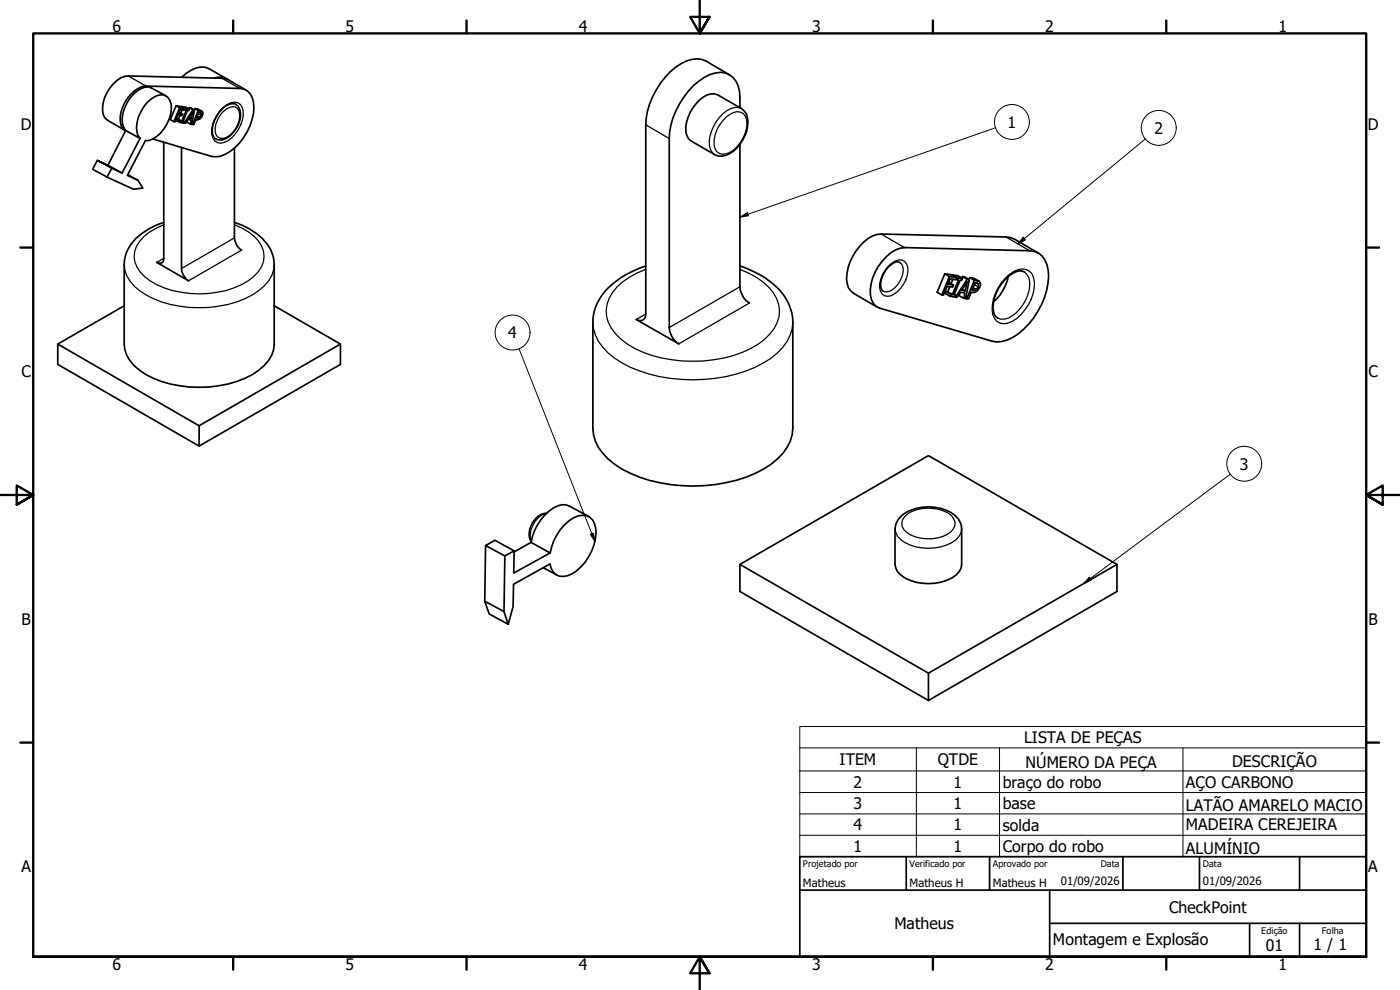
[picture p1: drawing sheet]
<svg xmlns="http://www.w3.org/2000/svg" width="420mm" height="297mm" viewBox="0 0 420 297" stroke-linecap="round" stroke-linejoin="round" font-family="sans-serif">
<g fill="none" stroke="#000" stroke-width=".38">
<path d="M38.5 22.8l5.3 3M59.1 35.3l.1 .1M59.1 32.7l1.1 .6M59.5 34.1l.8 .6M60 33.8l.4 .2M66.6 23.5l5.3 3M66.9 32.2a4 4 0 0 1 5.2-.9 5.4 5.4 0 0 1 .2 6.1 8.3 8.3 0 0 1-6.1 5.6 2.71 2.71 0 0 1-2.6-2.6 10 10 0 0 1 3.3-8.2zM67 33.5a3.8 3.8 0 0 1 3.8-1.3 3.2 3.2 0 0 1 1 3.7 7.2 7.2 0 0 1-4.8 5.6 2.06 2.06 0 0 1-2.4-2 7.7 7.7 0 0 1 2.4-6zM193.8 37.5l7.1 4.1M217.8 35.2a4.4 4.4 0 0 1 5.2-1.2 4.6 4.6 0 0 1 1 4.5 10.3 10.3 0 0 1-6.2 7.7 2.76 2.76 0 0 1-3.5-2.8 10.7 10.7 0 0 1 3.5-8.2zM222.5 32.6a5.8 5.8 0 0 0-6.5 2.6 12 12 0 0 0-3.1 8.5l.3 1.2 .6 .9 .7 .6M37.3 79.4a11.2 11.2 0 0 0 6.6 9.1 35.1 35.1 0 0 0 31.8 0 12.9 12.9 0 0 0 6.4-7.5l.2-1.6"/>
<path d="M49.1 67.4a15.4 15.4 0 0 0-8.1 6.4 7.4 7.4 0 0 0 2.4 9.2 26.9 26.9 0 0 0 21.9 4.7 19.9 19.9 0 0 0 12.2-6.1 7.3 7.3 0 0 0-1.3-10.7l-1.7-1.3-4.1-2.2M49.1 77.5l-2 1.2M70.4 71.4l-15.9 9.2M72.5 75l-15.9 9.3M264.4 70.2l7.1 4.1M266.6 79.8a4 4 0 0 1 4.9-1.4 5.7 5.7 0 0 1-.4 6.9 8 8 0 0 1-3.9 3.5 2.45 2.45 0 0 1-3.2-2.6 9.6 9.6 0 0 1 2.6-6.4zM270 78.7a2.91 2.91 0 0 1 1 3.4 7.4 7.4 0 0 1-4.4 5.4l-.9 .1-.7-.2M301.9 71.1l7.1 4.1M177.9 96.6a13.5 13.5 0 0 0 6.6 10.9 42.2 42.2 0 0 0 26.8 6.3 36.9 36.9 0 0 0 22-7.9 13.1 13.1 0 0 0 4.6-9.3M193.8 80.8a18.5 18.5 0 0 0-11 8.7 9.3 9.3 0 0 0 2 10.7 25.1 25.1 0 0 0 13.8 7.2 41.5 41.5 0 0 0 26.7-2.8 15.1 15.1 0 0 0 8.5-9.6 10.9 10.9 0 0 0-4.9-10.4l-2-1.4-4.8-2.4M193.8 94.2l-2.9 1.7M222.1 86l-21.2 12.3"/>
<path d="M224.9 90.9l-21.2 12.3M291.8 86.9l.2 .2M291.9 83.4l1.5 .9M292.4 85.4l1.2 .7M293.1 84.9l.5 .3M301.8 83.4a6.8 6.8 0 0 1 6.2-2.5 3.8 3.8 0 0 1 2.5 3.9 13.3 13.3 0 0 1-8 12.2 3.6 3.6 0 0 1-4.7-3.9 13.6 13.6 0 0 1 4-9.7zM307.4 81.6a4.7 4.7 0 0 1 1.5 5.4 12.6 12.6 0 0 1-6.4 8.5l-2.2 .2-.9-.3M164 154.1a5.7 5.7 0 0 0-4.2 3.8 5.4 5.4 0 0 0-.4 4.4M268.6 158.7a5 5 0 0 0 3 4.1 14.9 14.9 0 0 0 15.4-.9l1.4-2.1 .2-1.1M271.5 155.1a11.4 11.4 0 0 1 13.1-1.1 3.4 3.4 0 0 1 2.1 3.3 3.4 3.4 0 0 1-2.4 3 12.1 12.1 0 0 1-12.1-.5 3 3 0 0 1-.7-4.7z"/>
</g>
<g fill="none" stroke="#000" stroke-width=".51">
<path d="M37.7 39.2a3.7 3.7 0 0 1-1.6-3.9 11.1 11.1 0 0 1 6.6-9.3l29.2 .5a4.3 4.3 0 0 1 4.2 4.2 16.3 16.3 0 0 1-10.1 16.2h-2.6l-17.5-5.2M49.8 28.8l-4.3-2.4a4 4 0 0 0-4.4 1 11.5 11.5 0 0 0-4.3 9.7l.9 2.1M52.8 31.7l1.1 .6M53.1 35.7l1.1 .7M53.5 35.8l1 .6M53.7 33.6l1.1 .6M53.9 32.3l1.7 .3-.3 .5-1.3-.2-.4 1.1 1.2 .2-.2 .5-1.3-.2-.8 2.1-.3-.1zM54 34.7l-.5 1.1-.4-.1-.1 .5 1 .6M54.5 23.2a9 9 0 0 1 7.1-3l1.1 .4 5.4 3.1M54.7 32.1l1.1 .1 1 .6M54.7 32.9l-.5 1.1M54.7 32l1.1 .6"/>
<path d="M55 36.3l.2 .2M55.4 32.9l.2 .2M55.6 32.6l-1.1-.6-1.7-.3-1.7 4.2 1.1 .6M55.8 32.6l1 .2-.2 .4-.3-.1-1.4 3.3 .3 .1-.1 .4-1.1-.1 .2-.4h.3l1.4-3.3h-.3zM56.2 36.1l-.1 .5 1 .7 .3-1.2-1.1-.2-.7 1.1-.4-.1M56.6 32.7l.2-.4 .5 .1 1.1 .6-.9 4.3h-.4M56.8 35.2l.7 .3 .3-2-1.2 1.9 .9 .1M56.8 32.3l1.6 .7M57.9 32.9l-2.8 4M58.3 33l.2-.4 2.1 .8M58.5 32.6l1 .6-1.7 4.1-.3-.1M59.2 34.8l.7 .4"/>
<path d="M59.5 33.2l1.1 .3a1.75 1.75 0 0 1-1.8 2.4l-.6 1.5-.4-.1M59.7 33.7l.5 .1a1.03 1.03 0 0 1-.1 1.2 1.03 1.03 0 0 1-1.1 .4zM64.3 23.4a4.4 4.4 0 0 1 4 .5M66.4 32.9a3.9 3.9 0 0 1 4.3-1.6 4.7 4.7 0 0 1 .8 6.1l-.5 1a6.2 6.2 0 0 1-5.5 3.6 2.81 2.81 0 0 1-1.7-3.8 11.1 11.1 0 0 1 2.6-5.3zM73.9 27l-5.3-3-2-.5-28.1-.7a8.3 8.3 0 0 0-6.4 4.9 7.8 7.8 0 0 0-.5 7.8l6 3.7M210 30a5 5 0 0 1 5.5-1.5l7 4.1a4.8 4.8 0 0 1 1.8 5.4 11.3 11.3 0 0 1-6.4 8.6l-2.3 .2-8.1-4.5a4.7 4.7 0 0 1-1.5-5.4 13.3 13.3 0 0 1 4-6.9zM218.9 22.5l-7-4.2a8.7 8.7 0 0 0-9.1 1.9 24.1 24.1 0 0 0-9 17.3v56.7a1.77 1.77 0 0 1-.9 1.8 1.77 1.77 0 0 1-2-.1l12.8 7.3a6 6 0 0 1-2.8-4.9v-56.7a23.6 23.6 0 0 1 10.6-18.4 7.8 7.8 0 0 1 7.4-.7 7.1 7.1 0 0 1 3.2 6.8v3M29.2 48.1l-1.4 2.7 4.3 2.3M32.4 49.6l-3.2-1.5 4.3 2.4M38.4 52.4l3 1.7M42 41.5a7.1 7.1 0 0 1 .2-7.9 8.3 8.3 0 0 1 6.4-5.2 3.4 3.4 0 0 1 2.8 4.2 11 11 0 0 1-6.7 9.5l-1.1 .1-5.4 10.4 3.2 1.5 1.5 2.3-2.9 .4-7.9-3.7M42 41.5l-5.4 10.4-3.1-1.4-1.4 2.6"/>
<path d="M42 41.5l-4.3-2.3-5.3 10.4 4.2 2.3M49.1 42.7v34.8a1.27 1.27 0 0 1-.6 1.4 1.27 1.27 0 0 1-1.4-.2l9.5 5.6a5 5 0 0 1-2.1-3.7v-36.4M70.4 44.4v27a4.8 4.8 0 0 0 2.1 3.6M222.1 43.3v42.7a6.4 6.4 0 0 0 2.8 4.9M49.1 66.7a17.9 17.9 0 0 0-10.9 8.5 10.1 10.1 0 0 0-.9 4.2v23.8a9.8 9.8 0 0 0 4.6 7.9 32.2 32.2 0 0 0 23.7 4.6 23.3 23.3 0 0 0 15-7.5l.9-1.6 .6-1.6 .2-1.8v-23.8a11.5 11.5 0 0 0-5.3-9.3l-4.2-2.5-2.4-.9M193.8 79.8a24.9 24.9 0 0 0-13.9 10 12.9 12.9 0 0 0-2 6.8v31.9a13.5 13.5 0 0 0 6.6 10.8 41.6 41.6 0 0 0 26.8 6.4 39.8 39.8 0 0 0 20.1-6.4 14 14 0 0 0 6.5-10.8v-31.9a15.7 15.7 0 0 0-7-12.3l-4.1-2.5-4.7-2M266.1 76.9a8.4 8.4 0 0 1 5.4-2.6l37.5 .9a5.9 5.9 0 0 1 5.6 5.9 22.5 22.5 0 0 1-10.7 20.2 8.2 8.2 0 0 1-6.2 1l-33.7-9.9a4.8 4.8 0 0 1-2.8-5.4 15.7 15.7 0 0 1 4.9-10.1zM270 78.7a2.13 2.13 0 0 0-2.7 .8 7.5 7.5 0 0 0-2.8 7.2l.5 .7M311.6 75.9l-7.1-4.1-1.2-.5-1.4-.2-37.5-.9a10.1 10.1 0 0 0-7.5 5.2 13.5 13.5 0 0 0-2.6 9.7l.3 1.2 1.6 1.7 7 4.1M37.3 91.7l-20 11.5M82.3 91.7l19.9 11.5v6.1l-42.4 24.5-42.5-24.5v-6.1l42.5 24.5v6.1M283.5 82.2l1.4 .8"/>
<path d="M283.9 87.5l1.5 .8M284.4 87.6l1.4 .8M284.7 84.7l1.4 .8M284.9 83l2.2 .3-.3 .6-1.6-.2-.7 1.6 1.6 .2-.2 .7-1.7-.3-1.1 2.7-.5-.1zM285.1 86l-.7 1.6-.5-.1-.2 .6 1.4 .8M285.9 82.6l1.5 .1 1.5 .9M285.9 83.8l-.5 1.3M286 82.5l1.4 .9M286.4 88.3l.4 .2M287 83.7l.2 .2M287.1 83.3l-1.4-.8-2.2-.3-2.3 5.5 1.4 .8M287.4 83.4l1.5 .2-.3 .5h-.4l-1.9 4.3 .5 .1-.3 .6-1.4-.2 .3-.6 .4 .1 1.9-4.4-.5-.1z"/>
<path d="M288 88l-.2 .7 1.5 .8 .3-1.6-1.4-.2-1 1.5-.4-.1M288.5 83.4l.4-.4h.5l1.5 .9-1.1 5.7-.5-.1M288.8 86.7l.9 .6 .6-2.7-1.7 2.5 1.1 .2M288.9 83l1.4 .8 .6 .1M290.3 83.8l-3.5 5.3-.2-.1M290.8 83.8l.2-.5 .9 .1 2 1M291 83.3l1.4 .8-2.3 5.5-.3-.1M292 86.3l1 .6M292.4 84.1l1.5 .3a2.28 2.28 0 0 1-1.5 3.3h-.9l-.9 2-.5-.1M292.7 84.8a.79 .79 0 0 1 1 .8 1.54 1.54 0 0 1-2 1.4zM302.6 83a14 14 0 0 1-4.4 7.5M307.4 81.6a3.2 3.2 0 0 0-3.5 .4 12.4 12.4 0 0 0-5.8 11.3l.3 1 1 1.1"/>
<path d="M102.2 103.2l-42.4 24.5M164 154a6.4 6.4 0 0 0-5.2 6.6l.3 1.2 .3 .6M176.7 155l-5.8-3.1a4.7 4.7 0 0 0-4.8 .5 15.4 15.4 0 0 0-6.7 10.3M270.7 154.6a13.7 13.7 0 0 1 15.9 0 5.6 5.6 0 0 1 2 4.1v10.6a4.9 4.9 0 0 1-2.9 4.1 14.9 14.9 0 0 1-15.4-.9l-.9-.9-.8-2.3 .1-11.4a5.8 5.8 0 0 1 2-3.3zM145.7 163.7l-.2 16.7M154.3 165.6l5.1-2.9 5.7 3.2M154.3 165.3l-5.8-3.2-2.8 1.6 5.8 3.1M163.1 170.4l4 2.1M165.1 165.9a14.6 14.6 0 0 1 8.3-11.1 3.9 3.9 0 0 1 5.4 3.6 14.8 14.8 0 0 1-8.4 14.3 3.9 3.9 0 0 1-5.4-3.5l-10.9 6.1-.1 6.7-1.5 5.3-1.2-3.8 .2-16.7M165.1 165.9l-10.9 6 .1-6.6-2.8 1.5M222.1 169.3l56.5-32.6 56.6 32.6v8.2l-56.6 32.7-56.5-32.7v-8.2l56.5 32.7v8.2M335.2 169.3l-56.6 32.7"/>
<path d="M151.3 183.5l-5.8-3.1 1.3 3.8 5.7 3.1"/>
</g>
<g fill="none" stroke="#000" stroke-width=".3">
<path d="M298.8 38.3l-76.7 26.8M343.7 41.7l-38.3 31.5M222.1 65.1l2.2-1.3 .3 1zM307.1 71.2l.6 .8-2.3 1.2zM155.8 104.6l22.8 57.9M369.2 142.3l-44 32.8M177.2 160.3l.9-.3 .5 2.5zM326.9 173.2l.6 .8-2.3 1.1zM240 224.4v-6.4h170v6.4M240 224.4h170v6.9M240 224.4v32.6h170v-25.7M240 231.3h170"/>
<path d="M240 237.8h170M275 224.4v32.6M300 224.4v32.6M355 224.4v32.6M240 244.2h170M240 250.6h170"/>
<circle cx="303.7" cy="36.6" r="5.2"/>
<circle cx="347.8" cy="38.4" r="5.2"/>
<circle cx="153.8" cy="99.8" r="5.2"/>
<circle cx="373.4" cy="139.1" r="5.2"/>
</g>
<!-- layer: Borda (ISO) -->
<g fill="none" stroke="#000" stroke-width=".7">
<path d="M70 6.1v3.9M140 6.1v3.9M210 0v10l-2.9-4.9h5.8l-2.9 4.9 2.9-4.9M280 6.1v3.9M350 6.1v3.9M6.1 74.3h3.9M410 74.3h3.9M0 148.5h10l-5-2.8v5.7l5-2.9-5 2.9M420 148.5h-10l5-2.8v5.7l-5-2.9 5 2.9M6.1 222.8h3.9M410 222.8h3.9M10 287.1v-277.1h400v277.1h-400h400"/>
<path d="M70 287.1v3.8M140 287.1v3.8M212.9 292l-2.9-4.9 2.9 4.9h-5.8l2.9-4.9v9.9M280 287.1v3.8M350 287.1v3.8"/>
</g>
<path d="M240 257h170v30.1h-170zM272 257v10.1M297 257v10.1M337 257v10.1M360 257v10.1M390 257v10.1M240 267.1h170M315 277h95M315 267.1v20M375 277v10.1M390 277v10.1" fill="none" stroke="#000" stroke-width=".51"/>
<path d="M222.1 65.1l2.2-1.3 .3 1zM307.1 71.2l.6 .8-2.3 1.2zM177.2 160.3l.9-.3 .5 2.5zM326.9 173.2l.6 .8-2.3 1.1z" fill="#000"/>
<g font-size="4.8">
<text x="33.7" y="9.6">6</text>
<text x="103.7" y="9.6">5</text>
<text x="173.7" y="9.6">4</text>
<text x="243.7" y="9.6">3</text>
<text x="313.7" y="9.6">2</text>
<text x="383.7" y="9.6">1</text>
<text x="6.2" y="38.9">D</text>
<text x="302.4" y="38.3">1</text>
<text x="346.5" y="40.2">2</text>
<text x="410.5" y="38.9">D</text>
<text x="152.5" y="101.5">4</text>
<text x="6.4" y="113.1">C</text>
<text x="410.7" y="113.1">C</text>
<text x="372.1" y="141">3</text>
<text x="6.4" y="187.4">B</text>
<text x="410.7" y="187.4">B</text>
<text x="307.3" y="223">LISTA DE PEÇAS</text>
<text x="252" y="229.6">ITEM</text>
<text x="281.4" y="229.7">QTDE</text>
<text x="307.7" y="230.3">NÚMERO DA PEÇA</text>
<text x="369.8" y="230.2">DESCRIÇÃO</text>
<text x="256.2" y="236.3">2</text>
<text x="286.2" y="236.3">1</text>
<text x="300.9" y="236.4">braço do robo</text>
<text x="355.9" y="236.3">AÇO CARBONO</text>
<text x="256.2" y="242.7">3</text>
<text x="286.2" y="242.7">1</text>
<text x="300.9" y="242.8">base</text>
<text x="355.9" y="243.3">LATÃO AMARELO MACIO</text>
<text x="256.2" y="249.2">4</text>
<text x="286.2" y="249.2">1</text>
<text x="300.9" y="249.2">solda</text>
<text x="355.9" y="249.2">MADEIRA CEREJEIRA</text>
<text x="256.2" y="255.6">1</text>
<text x="286.2" y="255.6">1</text>
<text x="300.9" y="255.6">Corpo do robo</text>
<text x="355.9" y="256.2">ALUMÍNIO</text>
<text x="6.4" y="261.7">A</text>
<text x="410.7" y="261.7">A</text>
<text x="350.8" y="273.9">CheckPoint</text>
<text x="268.4" y="278.9">Matheus</text>
<text x="316" y="283.4">Montagem e Explosão</text>
<text x="379.9" y="285.3">01</text>
<text x="394.2" y="285">1 / 1</text>
<text x="33.7" y="290.9">6</text>
<text x="103.7" y="290.9">5</text>
<text x="173.7" y="290.9">4</text>
<text x="243.7" y="290.9">3</text>
<text x="313.7" y="290.9">2</text>
<text x="383.7" y="290.9">1</text>
</g>
<g font-size="3.4">
<text x="241" y="266">Matheus</text>
<text x="273" y="266">Matheus H</text>
<text x="298" y="266">Matheus H</text>
<text x="318.4" y="265.5">01/09/2026</text>
<text x="361" y="265.5">01/09/2026</text>
</g>
<g font-size="2.7">
<text x="241" y="260.1">Projetado por</text>
<text x="273" y="260.1">Verificado por</text>
<text x="298" y="260.1">Aprovado por</text>
<text x="330.3" y="260">Data</text>
<text x="361" y="260">Data</text>
<text x="378.5" y="280.2">Edição</text>
<text x="396.7" y="280.1">Folha</text>
</g>
</svg>
